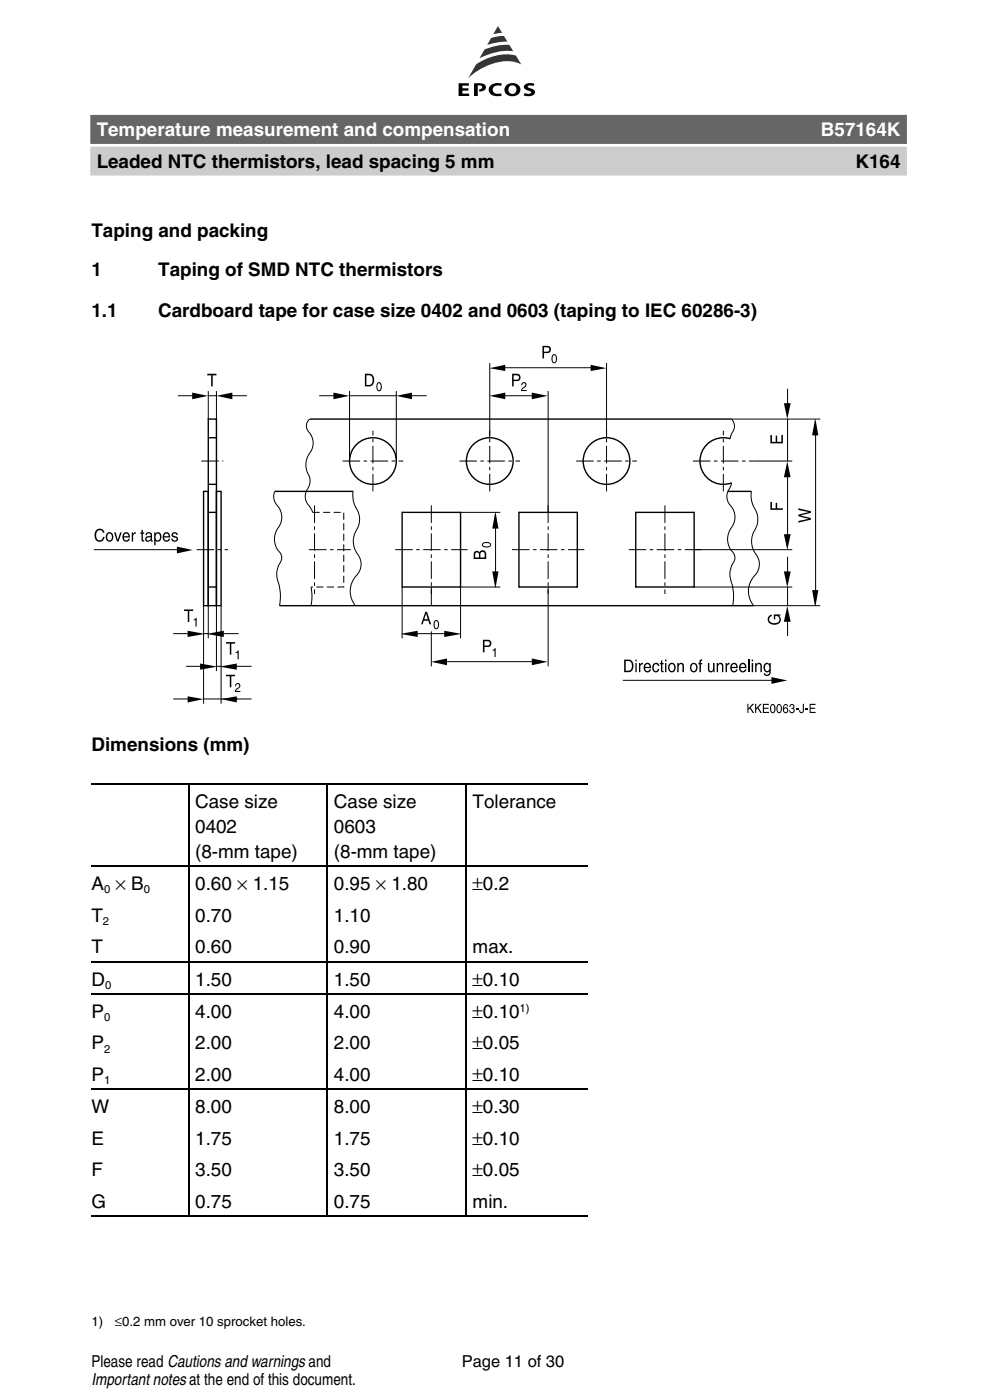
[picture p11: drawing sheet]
<svg xmlns="http://www.w3.org/2000/svg" width="148mm" height="210mm" viewBox="0 0 148 210" stroke-linecap="round" stroke-linejoin="round" font-family="sans-serif">
<g fill="#000">
<path d="M28.8 58.9l2.4 .4-2.4 .6zM32.3 59.3h.1zM32.4 59.3l2.4-.4v1zM50 58.9l2.3 .4-2.3 .6zM59.4 59.3l2.3-.4v1zM73.3 55.2l2.4-.5v.9zM73.3 59.3l2.4-.4v1zM79.7 58.9l2.3 .4-2.3 .6zM88.5 54.7l2.3 .5-2.3 .4zM74.2 76.9h.1zM117.9 69.2l.6 2.4h-1.1zM117.9 62.8v.1z"/>
<path d="M117.4 60.5h1.1l-.6 2.3zM122.1 62.9h.1zM26.5 82l2.4 .5-2.4 .5zM30.5 95v.1zM31.2 95v.1zM32.3 99.9v.1zM33.1 99.9v.1zM60.2 95v.1zM64.6 99.2l2.4-.5v1zM68.9 95v.1zM74.2 88.1h.1zM79.7 98.7l2.3 .5-2.3 .5z"/>
<path d="M117.9 90.8l.6 2.4h-1.1zM117.4 85.7h1.1l-.6 2.4zM117.4 80.1h1.1l-.6 2.4zM122.1 90.8h.1zM28.1 104.4l2.4 .4-2.4 .5zM33.1 104.8l2.4-.4v.9zM115.6 101.5l2.3 .5-2.3 .5z"/>
<path d="M68.7 12.5h1.5v.3h-.9v.4h.9v.4h-.9v.4h1v.4h-1.6z" fill-rule="evenodd"/>
<path d="M71 12.5a1.68 1.68 0 0 1 1.8 .4v.2a.8 .8 0 0 1-1 .6v-.3l.2-.1 .2-.2a.46 .46 0 0 0-.6-.3v1.6h-.6z" fill-rule="evenodd"/>
<path d="M73.5 12.8a1.93 1.93 0 0 1 1.7-.3l-.1 .4-.3-.1a.68 .68 0 0 0-1 .6 .68 .68 0 0 0 1 .7l.3-.1 .1 .3-.4 .1a1.14 1.14 0 0 1-1.5-1.3z" fill-rule="evenodd"/>
<path d="M76.1 13.4a.65 .65 0 0 1 1.3 0 .65 .65 0 0 1-1.3 0zM75.8 12.9a.99 .99 0 0 0-.1 1.1 .99 .99 0 0 0 1 .4 1.01 1.01 0 0 0 1.3-.9 1.01 1.01 0 0 0-1.2-1h-.4z" fill-rule="evenodd"/>
<path d="M78.5 12.8a1.51 1.51 0 0 1 1.6-.2l-.2 .3-.3-.1a.45 .45 0 0 0-.5 .2l.2 .2a.79 .79 0 0 1 .8 .9 1.63 1.63 0 0 1-1.7 .2l.2-.4 .3 .2a.48 .48 0 0 0 .7-.2l-.4-.3a.62 .62 0 0 1-.7-.8z" fill-rule="evenodd"/>
<path d="M31.1 56h1.3v.3h-.5v1.6h-.3v-1.6h-.5z" fill-rule="evenodd"/>
<path d="M54.7 56h.6a.98 .98 0 0 1 .8 1 .98 .98 0 0 1-.8 .9h-.6zM54.9 56.3v1.4a.75 .75 0 0 0 .9-.7 .75 .75 0 0 0-.9-.7z" fill-rule="evenodd"/>
<path d="M56.6 57.4l.2-.1a.78 .78 0 0 1 0 1.4 .85 .85 0 0 1-.2-1.3zM56.6 57.5v.2a.62 .62 0 0 0 .2 .8 .68 .68 0 0 0 0-1.1z" fill-rule="evenodd"/>
<path d="M76.7 56h.8a.55 .55 0 0 1 .5 .6 .55 .55 0 0 1-.5 .5h-.5v.8h-.3zM77 56.3v.6h.6a.35 .35 0 0 0 0-.6z" fill-rule="evenodd"/>
<path d="M78.2 57.4a.43 .43 0 0 1 .7 .1 .43 .43 0 0 1-.3 .7l-.4 .3h.7v.1h-.9a.87 .87 0 0 1 .6-.7l.1-.4-.2-.1-.2 .1-.1 .3h-.1z" fill-rule="evenodd"/>
<path d="M81.3 51.9h.7a.55 .55 0 0 1 .5 .5 .55 .55 0 0 1-.5 .5h-.5v.8h-.2zM81.5 52.1v.6h.6a.34 .34 0 0 0 0-.6z" fill-rule="evenodd"/>
<path d="M82.8 53.2l.2-.1a.78 .78 0 0 1 0 1.4 .83 .83 0 0 1-.2-1.3zM82.9 53.3l-.1 .2a.64 .64 0 0 0 .2 .8 .7 .7 0 0 0 0-1.1z" fill-rule="evenodd"/>
<path d="M14.4 79.5a.71 .71 0 0 1 .7-.2 .71 .71 0 0 1 .5 .6h-.2a.5 .5 0 0 0-.5-.4 .5 .5 0 0 0-.5 .4 .81 .81 0 0 0 .6 1.1l.3-.2 .1-.3h.3l-.2 .4a.72 .72 0 0 1-.7 .3 .72 .72 0 0 1-.6-.5v-.5z" fill-rule="evenodd"/>
<path d="M16 80a.57 .57 0 0 1 .7-.1 .57 .57 0 0 1 .3 .6 .59 .59 0 0 1-.6 .7 .59 .59 0 0 1-.6-.7zM16.2 80.1a.62 .62 0 0 0 .2 .9 .56 .56 0 0 0 .4-.5 .56 .56 0 0 0-.4-.5z" fill-rule="evenodd"/>
<path d="M17.1 79.8h.2l.3 1.1 .4-1.1h.2l-.4 1.4h-.3z" fill-rule="evenodd"/>
<path d="M23.1 79.8h.2v.2a.49 .49 0 0 1 .6-.2 .49 .49 0 0 1 .3 .7 .54 .54 0 0 1-.2 .6 .54 .54 0 0 1-.7-.1v.7h-.2zM23.4 80.1a.64 .64 0 0 0 .2 .9 .57 .57 0 0 0 .4-.5 .57 .57 0 0 0-.4-.5z" fill-rule="evenodd"/>
<path d="M74.2 76.9h.1l.4 2.4h-1z" fill-rule="evenodd"/>
<path d="M115.4 75.3h.3v.9h.5v-.8h.2v.8h.9v.2h-1.9z" fill-rule="evenodd"/>
<path d="M115.4 65.2h.3v1h.5v-.9h.2v.9h.7v-1h.2v1.3h-1.9z" fill-rule="evenodd"/>
<path d="M119.6 76.2l1.9 .5v.2l-1.6 .4 1.6 .4v.2l-1.9 .5v-.3l1.5-.3-1.5-.4v-.2l1.5-.4-1.5-.3z" fill-rule="evenodd"/>
<path d="M122.1 62.9h.1l.4 2.4h-.9z" fill-rule="evenodd"/>
<path d="M18.5 80a.52 .52 0 0 1 .5-.2 .52 .52 0 0 1 .4 .5l.1 .3h-.9l.1 .4h.2l.3-.2h.2a.57 .57 0 0 1-.6 .4 .57 .57 0 0 1-.5-.7zM18.7 80l-.1 .4h.6l-.1-.4z" fill-rule="evenodd"/>
<path d="M19.7 79.8h.2v.2l.4-.2v.2a.34 .34 0 0 0-.4 .4v.8h-.2z" fill-rule="evenodd"/>
<path d="M21.2 79.4h.2v.4h.2v.2h-.2v.9l.2 .1v.2h-.3l-.1-.1v-1.1h-.2v-.2h.2z" fill-rule="evenodd"/>
<path d="M21.9 80a.51 .51 0 0 1 .5-.2 .51 .51 0 0 1 .4 .4v.8h.1v.2h-.3v-.2a.44 .44 0 0 1-.7 .2 .44 .44 0 0 1 0-.7l.6-.2v-.2a.32 .32 0 0 0-.3-.1 .32 .32 0 0 0-.2 .2h-.2zM22 80.7v.3a.36 .36 0 0 0 .6-.3v-.2z" fill-rule="evenodd"/>
<path d="M24.5 80a.52 .52 0 0 1 .6-.2 .52 .52 0 0 1 .4 .5v.3h-.9l.2 .4h.1l.4-.2h.2a.56 .56 0 0 1-.7 .4 .56 .56 0 0 1-.4-.7zM24.8 80l-.2 .4h.7l-.2-.4z" fill-rule="evenodd"/>
<path d="M25.8 80l.4-.2 .3 .1 .1 .3h-.2l-.1-.2h-.3l-.1 .2 .2 .2a.44 .44 0 0 1 .6 .4 .44 .44 0 0 1-.5 .4l-.4-.1-.1-.4h.2v.2a.37 .37 0 0 0 .5 0v-.2l-.2-.1a.44 .44 0 0 1-.4-.2 .44 .44 0 0 1 0-.4z" fill-rule="evenodd"/>
<path d="M27.6 91.4h1.3v.2h-.5v1.7h-.3v-1.7h-.5z" fill-rule="evenodd"/>
<path d="M29 92.9l.5-.3v1.4h-.2v-1h-.3z" fill-rule="evenodd"/>
<path d="M28.1 94.6l2.4 .4v.1l-2.4 .4z" fill-rule="evenodd"/>
<path d="M31.2 95l2.3-.4v.9l-2.3-.4z" fill-rule="evenodd"/>
<path d="M30 99.5l2.3 .4v.1l-2.3 .4z" fill-rule="evenodd"/>
<path d="M33.1 99.9l2.4-.4v.9l-2.4-.4z" fill-rule="evenodd"/>
<path d="M33.9 96.3h1.3v.2h-.5v1.7h-.3v-1.7h-.5z" fill-rule="evenodd"/>
<path d="M35.3 97.8l.5-.3v1.4h-.2v-1h-.3z" fill-rule="evenodd"/>
<path d="M60.2 95l2.4-.4v.9l-2.4-.4z" fill-rule="evenodd"/>
<path d="M63.7 91.7h.3l.6 1.9h-.3l-.1-.5h-.7l-.2 .5h-.2zM63.8 92l-.2 .8h.5z" fill-rule="evenodd"/>
<path d="M65.2 93h.2a.78 .78 0 0 1 0 1.3 .83 .83 0 0 1-.2-1.3zM65.2 93.2l-.1 .2a.64 .64 0 0 0 .3 .8 .71 .71 0 0 0 0-1.1z" fill-rule="evenodd"/>
<path d="M66.6 94.6l2.3 .4v.1l-2.3 .4z" fill-rule="evenodd"/>
<path d="M71 82.8a.47 .47 0 0 1 .8 0 .53 .53 0 0 1 .7-.3 .53 .53 0 0 1 .3 .6v.7h-1.8zM71.3 82.9l-.1 .7h.6l-.1-.6-.1-.1zM72.1 82.8l-.1 .8h.6v-.7l-.3-.2z" fill-rule="evenodd"/>
<path d="M72.3 95.9h.8a.55 .55 0 0 1 .5 .6 .55 .55 0 0 1-.5 .5h-.5v.8h-.3zM72.6 96.1v.7h.6a.35 .35 0 0 0 0-.6z" fill-rule="evenodd"/>
<path d="M72.3 81.5l.6-.2a.5 .5 0 0 1 .6 .6l-.6 .2a.5 .5 0 0 1-.6-.6zM72.4 81.5l-.1 .2a.7 .7 0 0 0 1.1 0 .69 .69 0 0 0-1-.2z" fill-rule="evenodd"/>
<path d="M73.7 85.7h1l-.4 2.4h-.1z" fill-rule="evenodd"/>
<path d="M73.8 97.4l.5-.2v1.3h-.2v-1h-.3z" fill-rule="evenodd"/>
<path d="M93.5 98.9h.7a.98 .98 0 0 1 .7 .9 .98 .98 0 0 1-.7 1h-.7zM93.7 99.1v1.5a.75 .75 0 0 0 1-.8 .75 .75 0 0 0-1-.7z" fill-rule="evenodd"/>
<path d="M95.2 98.9h.2v.3h-.2zM95.2 99.4h.2v1.4h-.2z" fill-rule="evenodd"/>
<path d="M97.9 99.6a.5 .5 0 0 1 .5-.2 .5 .5 0 0 1 .4 .5h-.2l-.2-.3h-.1a.57 .57 0 0 0-.4 .5 .57 .57 0 0 0 .4 .5l.3-.3h.2l-.2 .4a.63 .63 0 0 1-.8-.1 .63 .63 0 0 1-.1-.8z" fill-rule="evenodd"/>
<path d="M99 99h.2v.4h.2v.2h-.2v.9l.2 .1v.2h-.3l-.1-.2v-1h-.1v-.2h.1z" fill-rule="evenodd"/>
<path d="M99.6 98.9h.2v.3h-.2zM99.6 99.4h.2v1.4h-.2z" fill-rule="evenodd"/>
<path d="M100.2 99.6a.57 .57 0 0 1 .7-.2 .57 .57 0 0 1 .3 .7 .59 .59 0 0 1-.5 .7 .59 .59 0 0 1-.6-.7zM100.4 99.7a.62 .62 0 0 0 .3 .9 .56 .56 0 0 0 .3-.5 .56 .56 0 0 0-.3-.5z" fill-rule="evenodd"/>
<path d="M103.5 99.6a.57 .57 0 0 1 .7-.2 .57 .57 0 0 1 .3 .7 .59 .59 0 0 1-.6 .7 .59 .59 0 0 1-.5-.7zM103.7 99.7a.62 .62 0 0 0 .2 .9 .56 .56 0 0 0 .4-.5 .56 .56 0 0 0-.4-.5z" fill-rule="evenodd"/>
<path d="M104.8 99l.4-.1v.2h-.2v.1v.2h.2v.2h-.2v1.2h-.2v-1.2h-.2v-.2h.2z" fill-rule="evenodd"/>
<path d="M112.6 98.9h.2v.3h-.2zM112.6 99.4h.2v1.4h-.2z" fill-rule="evenodd"/>
<path d="M115.2 92.4l.4-.2v.2a.52 .52 0 0 0-.4 .5 .52 .52 0 0 0 .5 .5 .7 .7 0 0 0 .7 0 .7 .7 0 0 0 .4-.7 .56 .56 0 0 0-.7-.4v.6h-.2v-.8h1v.2h-.2a.78 .78 0 0 1 .2 1 .78 .78 0 0 1-.9 .4 .81 .81 0 0 1-.9-.4 .81 .81 0 0 1 .1-.9z" fill-rule="evenodd"/>
<path d="M121.7 88.5h.9l-.4 2.3h-.1z" fill-rule="evenodd"/>
<path d="M33.9 101.2h1.3v.2h-.5v1.7h-.3v-1.7h-.5z" fill-rule="evenodd"/>
<path d="M35.3 102.6a.42 .42 0 0 1 .7 0 .42 .42 0 0 1-.3 .7l-.3 .3h.6v.2h-.8a.84 .84 0 0 1 .6-.8v-.4h-.2h-.2v.3h-.2z" fill-rule="evenodd"/>
<path d="M95.7 99.4h.2v.2l.2-.2h.2v.2a.34 .34 0 0 0-.4 .4v.8h-.2z" fill-rule="evenodd"/>
<path d="M96.6 99.6a.52 .52 0 0 1 .5-.2 .52 .52 0 0 1 .4 .4v.4h-.9l.2 .4h.2h.2l.1-.3h.2a.56 .56 0 0 1-.6 .5 .56 .56 0 0 1-.5-.7zM96.8 99.6l-.2 .4h.7l-.1-.4z" fill-rule="evenodd"/>
<path d="M101.5 99.4h.2v.2a.43 .43 0 0 1 .7-.1l.1 1.3h-.3v-1.1l-.2-.1-.3 .1v1.1h-.2z" fill-rule="evenodd"/>
<path d="M106.1 99.4h.2v1.1l.2 .1 .3-.2v-1h.3v1.4h-.2l-.1-.2a.4 .4 0 0 1-.3 .2 .4 .4 0 0 1-.4-.2z" fill-rule="evenodd"/>
<path d="M107.4 99.4h.2v.2a.43 .43 0 0 1 .7-.1l.1 1.3h-.2l-.1-1.1-.2-.1-.3 .1v1.1h-.2z" fill-rule="evenodd"/>
<path d="M108.7 99.4h.2v.2l.2-.2h.2v.2a.34 .34 0 0 0-.4 .4v.8h-.2z" fill-rule="evenodd"/>
<path d="M109.5 99.6a.52 .52 0 0 1 .6-.2 .52 .52 0 0 1 .4 .4v.4h-.9l.2 .4h.2l.3-.3h.2a.56 .56 0 0 1-.7 .5 .56 .56 0 0 1-.4-.7zM109.8 99.6l-.2 .4h.7l-.1-.4z" fill-rule="evenodd"/>
<path d="M110.9 99.6a.52 .52 0 0 1 .5-.2 .52 .52 0 0 1 .4 .4v.4h-.9l.2 .4h.2l.3-.3h.2a.56 .56 0 0 1-.6 .5 .56 .56 0 0 1-.5-.7zM111.1 99.6l-.2 .4h.7l-.1-.4z" fill-rule="evenodd"/>
<path d="M112 105.5h.1v.7l.6-.7h.3l-.5 .6 .5 .8h-.2l-.5-.7-.2 .2v.5h-.1z" fill-rule="evenodd"/>
<path d="M112.1 98.9h.2v1.9h-.2z" fill-rule="evenodd"/>
<path d="M113.1 105.5h.2v.7l.6-.7h.2l-.5 .6 .5 .8h-.2l-.4-.7-.2 .2v.5h-.2z" fill-rule="evenodd"/>
<path d="M113.1 99.4h.2v.2a.43 .43 0 0 1 .8-.1v1.3h-.2v-1.1l-.2-.1-.3 .1-.1 1.1h-.2z" fill-rule="evenodd"/>
<path d="M114.3 105.5h.9v.2h-.7v.4h.6v.2h-.6v.4h.7v.2h-.9z" fill-rule="evenodd"/>
<path d="M114.5 99.6a.43 .43 0 0 1 .8 0v-.2h.2v1.3a.58 .58 0 0 1-.8 .6l-.2-.1-.1-.3h.2l.3 .3a.44 .44 0 0 0 .4-.6l-.2 .2a.66 .66 0 0 1-.6-.3 .66 .66 0 0 1-.1-.7zM114.7 99.7a.52 .52 0 0 0-.1 .6 .52 .52 0 0 0 .5 .3 .64 .64 0 0 0-.2-1z" fill-rule="evenodd"/>
<path d="M115.6 105.6a.57 .57 0 0 1 .5 .2 .57 .57 0 0 1 .1 .7l-.2 .4h-.2a.83 .83 0 0 1-.2-1.3zM115.6 105.8l-.1 .2a.64 .64 0 0 0 .3 .8 .73 .73 0 0 0 0-1.1z" fill-rule="evenodd"/>
<path d="M116.5 105.6a.57 .57 0 0 1 .6 .2 .57 .57 0 0 1 0 .7 .41 .41 0 0 1-.2 .4 .41 .41 0 0 1-.4 0l-.2-.7zM116.6 105.8l-.1 .2a.66 .66 0 0 0 .2 .8 .67 .67 0 0 0 0-1.1z" fill-rule="evenodd"/>
<path d="M117.5 105.6h.4l.2 .3h-.2l-.2-.2-.2 .1-.1 .4a.37 .37 0 0 1 .6 0 .47 .47 0 0 1-.3 .7 .82 .82 0 0 1-.2-1.3zM117.4 106.5a.3 .3 0 0 0 .6 0 .3 .3 0 0 0-.6 0z" fill-rule="evenodd"/>
<path d="M118.4 105.6h.2a.35 .35 0 0 1 .4 .1 .35 .35 0 0 1 0 .4l-.1 .1a.4 .4 0 0 1 0 .7h-.4l-.3-.3v-.1h.2l.1 .2 .1 .1 .3-.3v-.1l-.3-.1v-.2h.2v-.3h-.3l-.1 .2h-.1z" fill-rule="evenodd"/>
<path d="M119.2 106.3h.4v.2h-.4z" fill-rule="evenodd"/>
<path d="M120.3 105.5h.1v1v.3l-.3 .1-.3-.2-.1-.2h.2v.2h.3z" fill-rule="evenodd"/>
<path d="M120.6 106.3h.5v.2h-.5z" fill-rule="evenodd"/>
<path d="M121.3 105.5h.9v.2h-.8v.4h.7v.2h-.7v.4h.8v.2h-.9z" fill-rule="evenodd"/>
</g>
<g fill="none" stroke="#000" stroke-width=".15">
<path d="M26.7 59.3h2.4M31.2 59.3h1.2M31.2 58.6v4.2M32.4 58.6v4.2M34.5 59.3h2.5M47.8 59.3h2.5M52.4 58.6v10.5M52.4 59.3h7M59.4 58.6v10.5M61.5 59.3h2.4M73.4 54.4v11.2M75.5 59.3h4.9"/>
<path d="M75.5 55.1h13.4M82.1 58.6v19.8M90.9 54.4v11.2M118 58.3v2.4M30.1 69.1h2.7M33.3 69.1h.2M41.2 73.7a2.1 2.1 0 0 0 .6 2.4 2.71 2.71 0 0 1-.3 3.3 3 3 0 0 0 .6 3.7 1.33 1.33 0 0 1-.2 1.4 3.5 3.5 0 0 0-.1 3.2 7.4 7.4 0 0 1 .1 3.1M46.4 62.8a1.38 1.38 0 0 0 .1 2.2 2.56 2.56 0 0 1-.3 3.2 3.2 3.2 0 0 0 .2 3.4 2.76 2.76 0 0 1-.6 2.2 2.42 2.42 0 0 0 .8 2.5l.2 .5h1.1M47.1 75.8v2.6M47.1 78.9v.5M47.1 80v2.6M48.4 76.8h1.1"/>
<path d="M50 76.8h1M51.3 69.1h2.6M51.5 76.9v1M51.5 78.5v1M52.9 73.7a4.1 4.1 0 0 0 .7 3 3.1 3.1 0 0 1-.4 3.1 3.4 3.4 0 0 0 .6 3.7 2.59 2.59 0 0 1-.7 3.2 3.4 3.4 0 0 0 .1 4.1M54.5 69.1h.5M55.5 69.1h2.6M55.9 64.6v.7M55.9 65.8v.5M55.9 66.8v2.7M55.9 70v.5M55.9 71v2.7"/>
<path d="M58.7 69.1h.5M59.7 69.1h.7M64.6 75.8v2.6M64.6 78.9v.5M64.6 80v2.6M68.8 69.1h2.6M69 76.8h5.9M72 69.1h.5M73 69.1h2.6M73.4 65.8v.5M73.4 66.8v2.7M73.4 70v.5"/>
<path d="M73.4 71v2.7M74.2 78.7v7.2M76.2 69.1h.5M77.2 69.1h.7M82.1 78.9v.5M82.1 80v2.6M86.3 69.1h2.6M89.5 69.1h.5M90.5 69.1h2.6M90.9 65.8v.5M90.9 66.8v2.7M90.9 70v.5"/>
<path d="M90.9 71v2.7M93.7 69.1h.5M94.7 69.1h.7M99.6 75.8v2.6M99.6 78.9v.5M99.6 80v2.6M103.8 69.1h2.6M107 69.1h.5M108 69.1h2.6M108.4 64.6v.7M108.4 65.8v.5M108.4 66.8v2.7"/>
<path d="M108.4 70v.5M108.4 71v2.7M109.6 72.4l-.1 .5a2.26 2.26 0 0 0 .2 3.2 2.7 2.7 0 0 1-.3 3.3 2.99 2.99 0 0 0 .6 3.7 1.32 1.32 0 0 1-.2 1.4 3.5 3.5 0 0 0-.1 3.2 7.2 7.2 0 0 1 .1 3.1M111.2 69.1h.5M112.2 69.1h6.5M112.6 73.7a4 4 0 0 0 .7 3 3.2 3.2 0 0 1-.4 3.1 3.4 3.4 0 0 0 .6 3.7 2.58 2.58 0 0 1-.7 3.2 3.4 3.4 0 0 0 .1 4.1h10M118 62.8v6.3M118 71v9.5M122.2 64.8v23.9M122.9 62.8h-13.3a1.58 1.58 0 0 1 0 2.2l-.2 .8M14.1 82.4h12.7M25.9 95h2.5"/>
<path d="M27.9 99.9h2.4M29.5 82.4h2.6M30.5 95h.7M30.5 90.8v14.7M31.2 90.8v4.9M32.4 90.8v9.8M32.4 99.9h.7M32.6 82.4h.5M33.1 90.8v14.7M33.3 95h2.5M33.6 82.4h.6M35.2 99.9h2.5"/>
<path d="M46.3 82.4h2.6M46.9 88h-.3a7.2 7.2 0 0 1 0 2.8M47.1 83.1v.5M47.1 84.2v2.6M47.1 87.3v.5M47.1 88.4v.7M47.4 88h1.1M49 88h1M49.5 82.4h.5M50.5 82.4h2M51.5 87.9v.1h-.9M51.5 80v1.1"/>
<path d="M51.5 81.6v1.1M51.5 83.2v1M51.5 84.8v1M51.5 86.3v1.1M59.2 82.4h2.6M60.2 88v7.7M62.3 82.4h.6M62.3 95h4.6M63.4 82.4h2.6M64.6 83.1v.5M64.6 84.2v2.6M64.6 87.3v.5"/>
<path d="M64.6 88v2.8M64.6 94.7v5.2M66.5 82.4h.6M66.7 99.2h13.3M67.6 82.4h2.4M74.9 88h-5.9v7.7M76.7 82.4h2.6M79.8 82.4h.6M80.9 82.4h2.6M82.1 83.1v.5M82.1 84.2v2.6M82.1 87.3v.5"/>
<path d="M82.1 88v11.9M84 82.4h.6M85.1 82.4h2.4M94.2 82.4h2.6M97.3 82.4h.6M98.4 82.4h2.6M99.6 83.1v.5M99.6 84.2v2.6M99.6 87.3v.5M99.6 88.4v.7M101.5 82.4h.6M102.6 82.4h16.1"/>
<path d="M104 88h14.7M118 83.5v2.4M118 88v2.8M118 92.9v2.5M25.9 104.8h2.5M30.5 104.8h7.2M93.3 102h22.9"/>
</g>
<g fill="none" stroke="#000" stroke-width=".21">
<path d="M30.5 73.7h.7v17.1h-.7zM31.2 62.8h1.2v28h-1.2zM31.2 72.6h1.2M31.2 65.6h1.2M31.2 76.8h1.2M32.4 73.7h.7v17.1h-.7zM41.2 73.7h11.7M46.4 62.8h63.2M60.2 76.8h8.8v11.2h-8.8zM77.7 76.8h8.8v11.2h-8.8zM95.2 76.8h8.8v11.2h-8.8zM109 73.7h3.6"/>
<path d="M109.4 65.8a3.5 3.5 0 0 0-4.5 3.4 3.5 3.5 0 0 0 4.7 3.2M31.2 88h1.2M41.9 90.8h71"/>
<circle cx="55.9" cy="69.1" r="3.5"/>
<circle cx="73.4" cy="69.1" r="3.5"/>
<circle cx="90.9" cy="69.1" r="3.5"/>
</g>
<g fill="none" stroke="#000" stroke-width=".18">
<path d="M13.7 117.5h14.5M28.2 117.5h20.7M28.2 117.4v65M49 117.5h20.7M49 117.4v65M69.8 117.5h18.2M69.8 117.4v65M13.7 129.9h14.5M28.2 129.9h20.7M49 129.9h20.7M69.8 129.9h18.2M13.7 144.2h14.5"/>
<path d="M13.7 149h14.5M28.2 144.2h20.7M28.2 149h20.7M49 144.2h20.7M49 149h20.7M69.8 144.2h18.2M69.8 149h18.2M13.7 163.3h14.5M28.2 163.3h20.7M49 163.3h20.7M69.8 163.3h18.2M13.7 182.4h14.5"/>
<path d="M28.2 182.4h20.7M49 182.4h20.7M69.8 182.4h18.2"/>
</g>
<g fill="#333">
<path d="M71.3 9.7a7.7 7.7 0 0 1 6-1.4l.8 1.4a6 6 0 0 0-5.3 .2 8.5 8.5 0 0 0-2.7 1.9z" fill-rule="evenodd"/>
<path d="M72.6 7.4l1.8-.5 1.9-.2 .6 1a8.4 8.4 0 0 0-5.1 1z" fill-rule="evenodd"/>
<path d="M74.6 3.9l.6 1-1.3 .2z" fill-rule="evenodd"/>
<path d="M73.6 5.7l1.1-.3h.8l.5 .8-1.5 .2-1.5 .3z" fill-rule="evenodd"/>
</g>
<path d="M13.7 17.4h122v4h-122z" fill="#666" stroke="#666" stroke-width=".35"/>
<path d="M13.7 22.2h122v4h-122z" fill="#ccc" stroke="#ccc" stroke-width=".35"/>
<g font-size="2.8" fill="#fff">
<text x="14.5" y="20.4">Temperature measurement and compensation</text>
<text x="123" y="20.4">B57164K</text>
</g>
<g font-size="2.8">
<text x="14.5" y="25.2">Leaded NTC thermistors, lead spacing 5 mm</text>
<text x="128.2" y="25.2">K164</text>
<text x="13.7" y="35.5">Taping and packing</text>
<text x="13.7" y="41.3">1</text>
<text x="23.7" y="41.3">Taping of SMD NTC thermistors</text>
<text x="13.7" y="47.6">1.1</text>
<text x="23.7" y="47.6">Cardboard tape for case size 0402 and 0603 (taping to IEC 60286-3)</text>
<text x="13.7" y="112.6">Dimensions (mm)</text>
<text x="29.2" y="121.2">Case size</text>
<text x="29.2" y="124.9">0402</text>
<text x="50" y="121.2">Case size</text>
<text x="50" y="124.9">0603</text>
<text x="70.8" y="121.2">Tolerance</text>
<text x="29.2" y="128.6">(8-mm tape)</text>
<text x="50" y="128.6">(8-mm tape)</text>
<text x="13.7" y="133.5">A × B</text>
<text x="29.2" y="133.5">0.60 × 1.15</text>
<text x="50" y="133.5">0.95 × 1.80</text>
<text x="70.8" y="133.5">±0.2</text>
<text x="13.7" y="138.2">T</text>
<text x="13.7" y="142.9">T</text>
<text x="29.2" y="138.2">0.70</text>
<text x="29.2" y="142.9">0.60</text>
<text x="50" y="138.2">1.10</text>
<text x="50" y="142.9">0.90</text>
<text x="70.8" y="142.9">max.</text>
<text x="13.7" y="147.8">D</text>
<text x="29.2" y="147.8">1.50</text>
<text x="50" y="147.8">1.50</text>
<text x="70.8" y="147.8">±0.10</text>
<text x="13.7" y="152.6">P</text>
<text x="29.2" y="152.6">4.00</text>
<text x="50" y="152.6">4.00</text>
<text x="70.8" y="152.6">±0.10</text>
<text x="13.7" y="157.3">P</text>
<text x="29.2" y="157.3">2.00</text>
<text x="50" y="157.3">2.00</text>
<text x="70.8" y="157.3">±0.05</text>
<text x="13.7" y="162.1">P</text>
<text x="13.7" y="166.9">W</text>
<text x="29.2" y="162.1">2.00</text>
<text x="29.2" y="166.9">8.00</text>
<text x="50" y="162.1">4.00</text>
<text x="50" y="166.9">8.00</text>
<text x="70.8" y="162.1">±0.10</text>
<text x="70.8" y="166.9">±0.30</text>
<text x="13.7" y="171.6">E</text>
<text x="29.2" y="171.6">1.75</text>
<text x="50" y="171.6">1.75</text>
<text x="70.8" y="171.6">±0.10</text>
<text x="13.7" y="176.4">F</text>
<text x="29.2" y="176.4">3.50</text>
<text x="50" y="176.4">3.50</text>
<text x="70.8" y="176.4">±0.05</text>
<text x="13.7" y="181.1">G</text>
<text x="29.2" y="181.1">0.75</text>
<text x="50" y="181.1">0.75</text>
<text x="70.8" y="181.1">min.</text>
</g>
<g font-size="2.5">
<text x="13.7" y="204.9">Please read Cautions andwarnings and</text>
<text x="13.7" y="207.7">Importantnotesat the end of this document.</text>
<text x="69.2" y="204.9">Page 11 of 30</text>
</g>
<g font-size="2">
<text x="13.7" y="198.8">1)</text>
<text x="17.2" y="198.8">≤0.2 mm over 10 sprocket holes.</text>
</g>
<g font-size="1.7">
<text x="15.6" y="133.9">0</text>
<text x="21.5" y="133.9">0</text>
<text x="15.4" y="138.7">2</text>
<text x="15.7" y="148.2">0</text>
<text x="15.6" y="153.1">0</text>
<text x="77.9" y="151.7">1)</text>
<text x="15.6" y="157.8">2</text>
<text x="15.6" y="162.5">1</text>
</g>
</svg>
